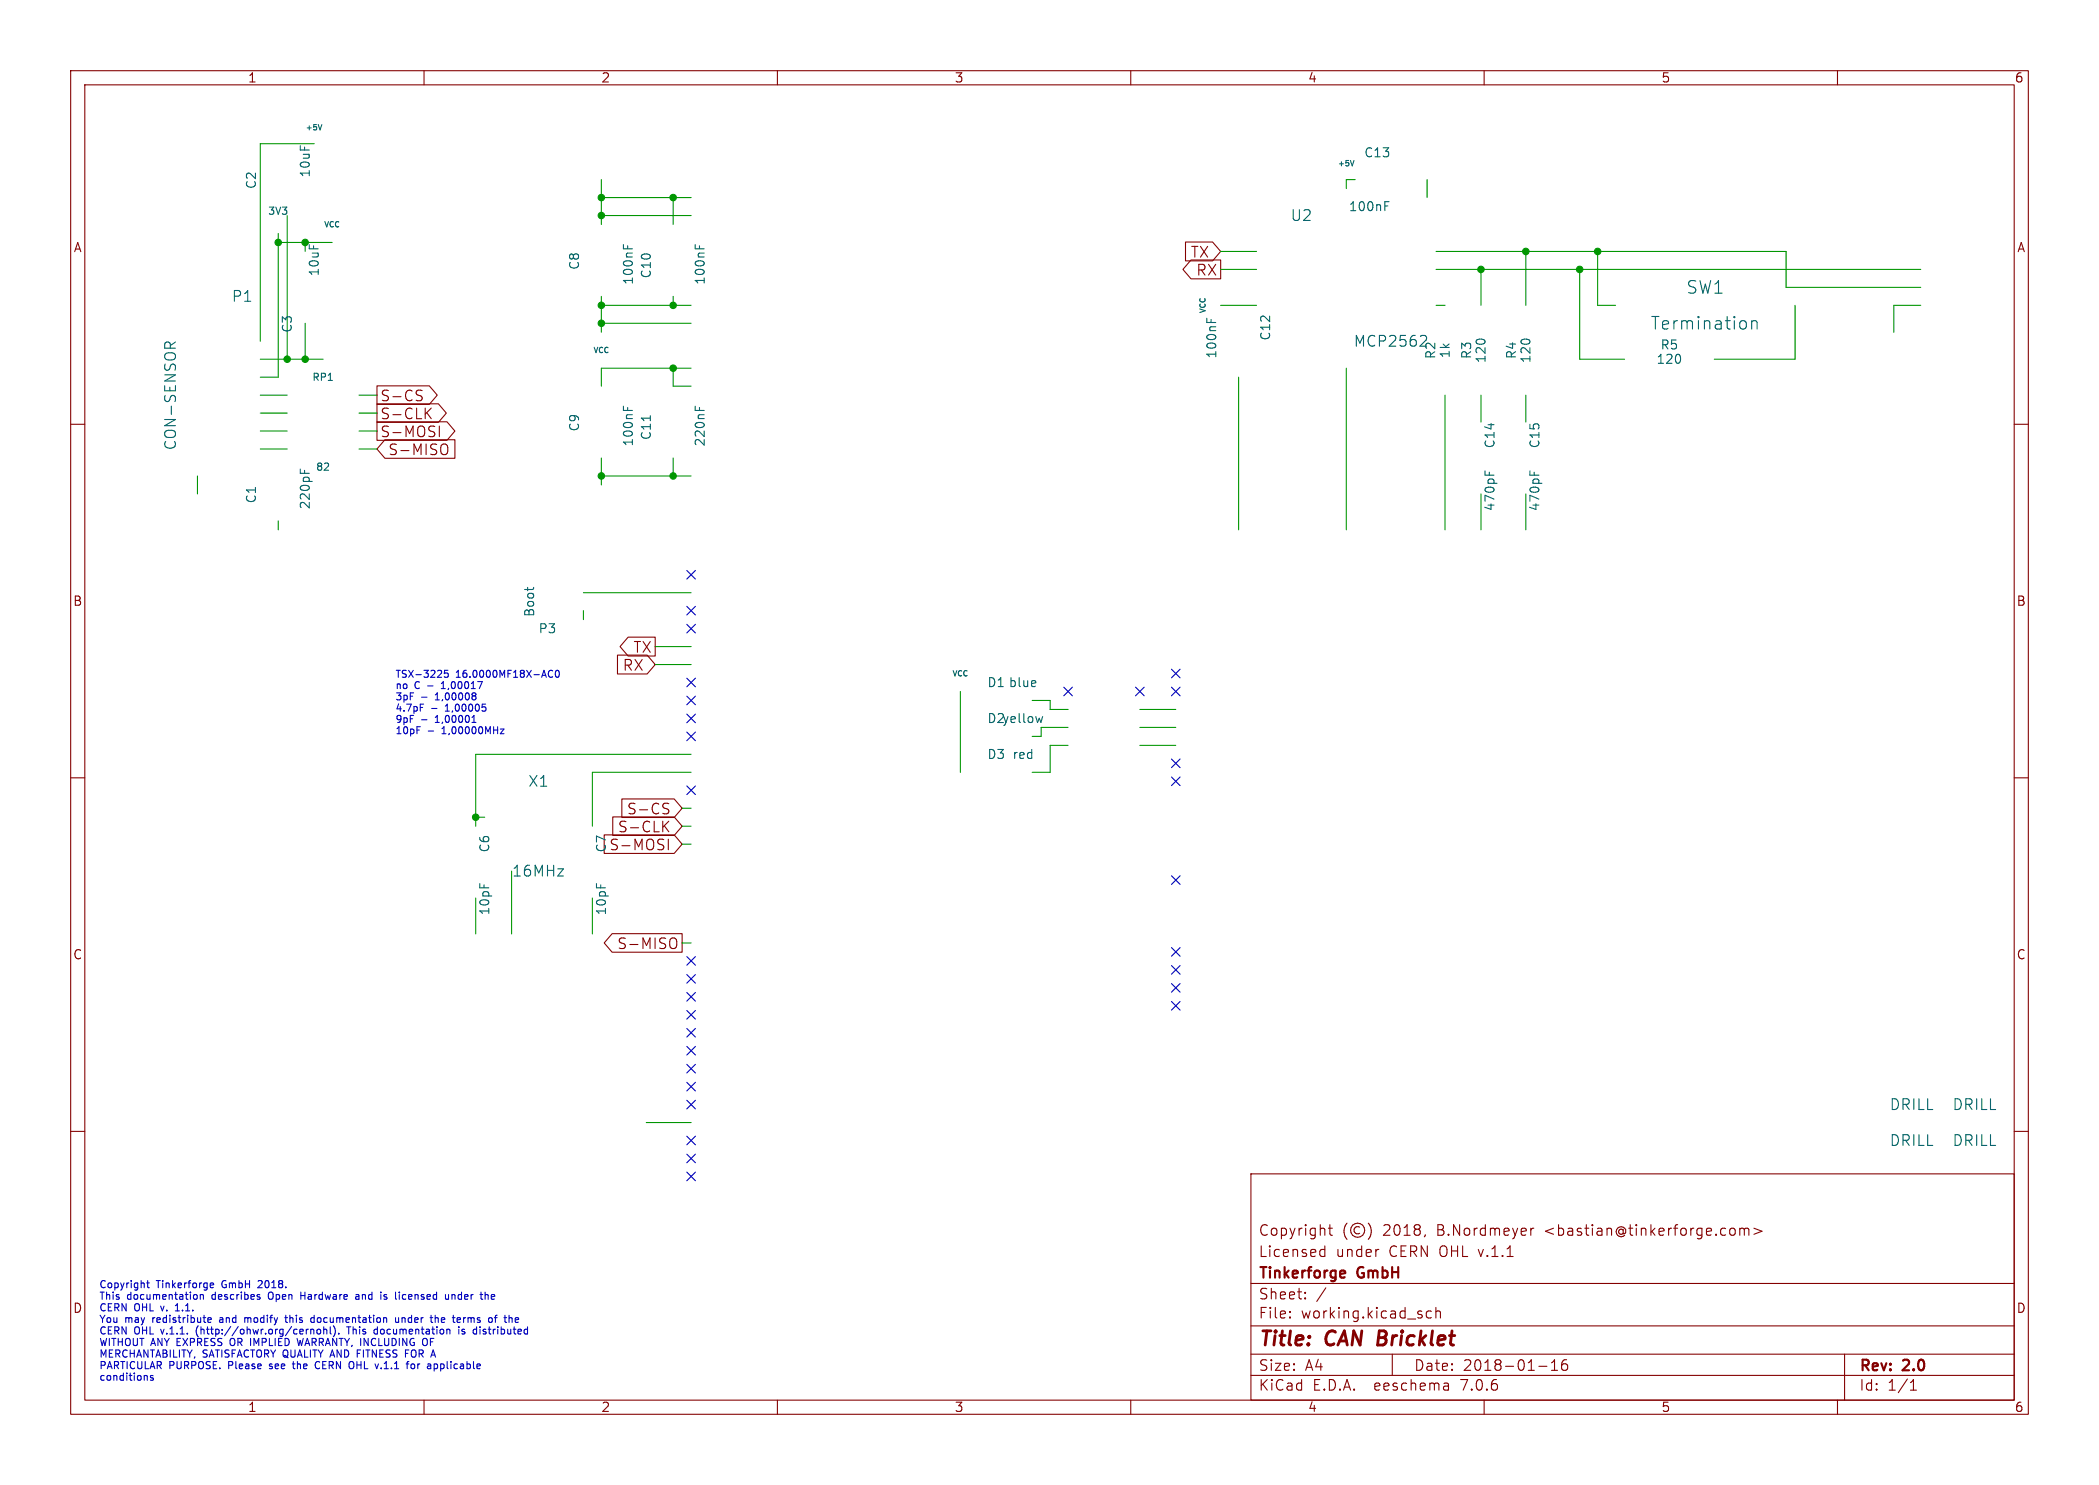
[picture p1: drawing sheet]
<svg xmlns="http://www.w3.org/2000/svg" width="297mm" height="210mm" viewBox="0 0 297 210" stroke-linecap="round" stroke-linejoin="round" font-family="sans-serif">
<g fill="none" stroke="#840000" stroke-width=".15">
<path d="M10 10h277v190h-277zM12 12h273v186h-273zM60 10v2M110 10v2M160 10v2M210 10v2M260 10v2M167.7 34.2h3.9l1.1 1.4-1.1 1.3h-3.9zM168.5 36.8h4.2v2.6h-4.2l-1.1-1.3zM10 60h2M53.3 59.6h9.9l1.2 1.4-1.2 1.3h-9.9zM53.3 54.6h7.4l1.2 1.3-1.2 1.3h-7.4z"/>
<path d="M53.3 57.1h8.7l1.2 1.3-1.2 1.3h-8.7zM59.2 55.9a.55 .55 0 0 1 .5 .3l-.1 .4-.5 .1M59.2 55.2h.5M60.4 58.4l.6 .8M61 57.7l-.8 .9M285 60h2M54.5 62.2h9.9v2.6h-9.9l-1.2-1.3zM62.2 60.3v1.5M62.7 62.8a.5 .5 0 0 1 .7 .5v.5a.5 .5 0 0 1-.7 .5M87.4 92.6h4.2l1.1 1.4-1.1 1.3h-4.2zM88.9 90.1h3.8v2.7h-3.8l-1.2-1.4zM10 110h2"/>
<path d="M85.5 118.1h9.9l1.1 1.3-1.1 1.3h-9.9zM86.7 115.5h8.7l1.1 1.3-1.1 1.4h-8.7zM88 113h7.4l1.1 1.3-1.1 1.3h-7.4zM94 116.8l.6 .8M94.1 114.3a.55 .55 0 0 1 .5 .4l-.1 .3-.5 .1M94.1 113.6l.5 .1M94.6 118.7v1.5M94.6 116.1l-.8 .9M285 110h2M86.6 132h9.9v2.7h-9.9l-1.1-1.3zM95.1 132.6a.5 .5 0 0 1 .7 .5v.5a.5 .5 0 0 1-.7 .5M10 160h2"/>
<path d="M285 160h2M177 166h108v32h-108zM186.9 177.6l.1 .1 .5-.1M186.9 176.8l.1-.1 .5 .1M187.5 176.2v1.5M188 173.7h.5M188.2 173.2v1.3v.1l.3 .1M190.6 173a1.72 1.72 0 0 0 0 2.3M192.4 173.6a.52 .52 0 0 0-.8 .4 .52 .52 0 0 0 .8 .4M193.6 173a1.72 1.72 0 0 1 0 2.3M195 176.7h.1M201.7 174.6l-.2 .3"/>
<path d="M216.6 173.7v1M217 173.7l-.3 .1-.1 .2M245 173.7a.41 .41 0 0 1 .5 .3v.4a.41 .41 0 0 1-.5 .3M246.2 173.8a.37 .37 0 0 1 .6 .1M246.2 173.7v1M246.8 173.9l.2-.2 .4 .1 .1 .9M246.8 173.9v.8M248.2 173.7l1.1 .4-1.1 .5M60 198v2M110 198v2M160 198v2M177 194.5h108"/>
<path d="M177 191.5h108M177 187.5h108M177 181.5h108M182.5 186.3h.1l-.1 .1M182.5 186.3v.1M182.5 185.5v.1M182.5 185.5h.1l-.1 .1M184.7 183.6v.1M184.7 183.6h-.1l.1 .1M184.7 182.8v.1M184.7 182.8h-.1l.1 .1M187.6 182.1l-1.3 2"/>
<path d="M197 191.5v3M202.5 185.5l-.4-.1-.3 .3v.4l.2 .2 .1 .1 .4-.1M203.2 185.5a.37 .37 0 0 1 .6 .1v.8M203.2 184.9v1.5M204.9 195.7l.1 .9M205 196.5l-.2 .1M205 196h-.2M210 198v2M217.7 193.2h1.2M219.5 193.8h.9M219.5 192.7l.5-.4v1.5M221.7 192.3a.59 .59 0 0 0-.7 .6v.6l.1 .2 .4 .1 .2-.1 .1-.5-.1-.3h-.5l-.2 .3"/>
<path d="M260 198v2M261 191.5v6.5M270.3 196.6h.9M270.3 195.5l.4-.4v1.5"/>
<circle cx="192.1" cy="174" r="1"/>
</g>
<path d="M190.1 179.7l.2 .1v.2l-.7 .2M190.3 180.6l-.2 .1" fill="none" stroke="#840000" stroke-width=".3"/>
<g fill="none" stroke="#0000c2" stroke-width=".15">
<path d="M59.5 99.6h.4M62.4 97.4h.6M62.6 96.5l-.2 .2M63.4 94.8h-.5v.5l.1-.1h.3l.1 .2v.3l-.2 .1-.3-.1M67.3 98.2l-.1 .2 .1 .1v.3l-.1 .2M68.2 99.6h.5M68.6 100l.2 .1v.3l-.2 .2M78.2 94.9a.47 .47 0 0 0-.7 .3 .47 .47 0 0 0 .5 .6l.2-.1M78.7 94.8h.1a.53 .53 0 0 1 .4 .5 .53 .53 0 0 1-.4 .5 .66 .66 0 0 1-.1-1zM59 102.8h.5M66.8 102.2h.5M67.1 101.2v1"/>
<path d="M70.8 103.1h.5l-.5 .7h.5M20.7 194.5l.1 .2v.5M20.7 181.4h.4M20.9 181.1v.9l.2 .1M21.7 194.6l-.3-.1-.1 .2v.1l.4 .1v.2h-.4M24.8 185.4h.6M25 184.5l-.2 .2M27.6 183.1h.2l.1 .2v.4h-.3M27.8 187.9v.7M28.3 183.2l.2-.1h.2l.1 .6M28.3 183.1v.6M29.4 186.7l.5-.1-.1-.2-.2-.1-.2 .2 .1 .5h.3"/>
<path d="M29.7 181.6l.2-.2h.2l.1 .2v.1l-.5 .1M29.7 182l.2 .1h.3M31.1 186.7v.3M32.6 189.4v.7M34.6 186.3v.7M34.9 186.3l-.3 .1M36.6 181.1l-.1 .1M36.7 183.4l.1 .2-.1 .1M36.7 183.1h.1M37.1 181.5l-.6 .6h.6M38 182.9v.7M38.1 193.5l.1 .1"/>
<path d="M38.2 192.9v.3M40.3 186.3h.4M40.4 186v.9l.3 .1M41.4 192.9h.3M41.5 192.5v.9l.2 .2M42 189.3l.3 1 .2-.7 .2 .7M42.6 182.7v1M42.6 183.2h.5M44 186.8l.2 .2h.3M44 188v.7M44 188.1l.1-.1h.3v.7M44.5 186.4l-.3-.1-.2 .2"/>
<path d="M44.5 186v1M44.8 192.6a.5 .5 0 0 0-.2 .6 .5 .5 0 0 0 .6 .3M44.9 188h.3l.2 .2v.3l-.2 .2-.3-.1-.1-.1zM45.8 188.1l.2-.1h.2v.7M45.8 187.6v1.1M46.7 187.6v.9l.2 .2M47.2 187.5a1.19 1.19 0 0 1 0 1.5M47.9 188.6v.1M49.3 187.6v1.1M49.9 192.6a.72 .72 0 0 1 0 .9M50.4 183.1h.3l.1 .6M50.5 191.4h.4"/>
<path d="M50.8 183.3l-.3 .1-.2 .1 .2 .2h.3M53 188.6l.1 .1 .3-.1M53.4 188h-.3l-.1 .1M53.4 187.6v1.1M54.3 183.7h.4M54.7 183.1h-.2l-.2 .1 .1 .2 .3 .1M56 186.3v.7h.3l.1-.1M56.4 186.3v.7M56.5 182.7v.1M56.9 186.3v.7M57 183.1l-.1 .2 .1 .4M57 186.3l-.1 .1"/>
<path d="M57.4 191.4h.3M58.2 192.9h.3l.2 .2v.3l-.2 .2-.3-.1-.1-.1zM60.3 189.3a.72 .72 0 0 1 0 .9M61.4 192.9h.3l.2 .2-.1 .4h-.4M61.6 186.4l.1-.1 .3 .1v.6M61.6 186v1M63 183.1l.1 .6h.2h.2M63.5 183.1v.6M63.5 188l.2 .1v.6M64 183.1v.6M64.3 183.1h-.2l-.1 .1M64.9 187.6v.1"/>
<path d="M64.9 188v.7M65 186.3l.2 .3-.5 .1M65.1 187h-.1M65.4 188.6h.3M65.6 186.3v.7M65.6 186.4v.1M65.7 188h-.2l-.1 .1v.2l.3 .1M67.9 187.6v.1M67.9 188v.7M68.8 183.1l.3 .1v.5M69.6 183.1v.6M70 186.3h.3"/>
<path d="M70 183.3l-.5 .1M70.3 186l-.2 .1v.9M72.9 187h.4M72.9 186.4l.3-.1 .2 .3-.5 .1"/>
</g>
<g fill="none" stroke="#009600" stroke-width=".15">
<path d="M39.4 33v20.3h-2.6M39.4 34.3h7.6M40.6 30.5v20.3M43.2 34.3v1.3M44.4 20.3h-7.6v28M85.1 27.9h12.7M85.1 25.4v6.4M85.1 30.5h12.7M95.2 27.9v3.9M172.7 35.6h5.1M172.7 38.1h5.1M191.8 25.4h-1.3v1.3"/>
<path d="M201.9 25.4v2.5M203.2 35.6h49.5v5h19.1M203.2 38.1h68.6M209.5 38.1v5.1M215.9 35.6v7.6M223.5 38.1v12.7h6.4M226.1 35.6v7.6h2.5M36.8 55.9h3.8M36.8 58.4h3.8M36.8 50.8h8.9M43.2 45.7v5.1M50.8 55.9h2.5"/>
<path d="M50.8 58.4h2.5M85.1 43.2h12.7M85.1 41.9v5.1M85.1 45.7h12.7M95.2 41.9v1.3M95.2 52.1v2.5h2.6M97.8 52.1h-12.7v2.5M172.7 43.2h5.1M175.3 53.3v21.6M190.5 52.1v22.8M203.2 43.2h1.3M204.5 55.9v19"/>
<path d="M209.5 55.9v3.8M215.9 55.9v3.8M254 43.2v7.6h-11.4M271.8 43.2h-3.8v3.8M27.9 67.3v2.6M36.8 61h3.8M36.8 63.5h3.8M39.4 73.7v1.2M50.8 61h2.5M50.8 63.5h2.5M85.1 64.8v3.8M85.1 67.3h12.7"/>
<path d="M95.2 64.8v2.5M209.5 69.9v5M215.9 69.9v5M82.5 83.8h15.3M82.5 86.4v1.2M92.7 91.4h5.1M92.7 94h5.1M135.9 97.8v11.4M146 99.1h2.6v1.2h2.5M67.3 115.6h1.3M96.5 116.8h1.3M96.5 119.4h1.3"/>
<path d="M96.5 114.3h1.3M97.8 106.7h-30.5v10.1M97.8 109.2h-14v7.6M151.1 102.9h-3.8v1.2h-1.3M151.1 105.4h-2.5v3.8h-2.6M161.3 102.9h5.1M161.3 105.4h5.1M161.3 100.3h5.1M67.3 127v5.1M72.4 123.2v8.9M83.8 127v5.1M96.5 133.4h1.3"/>
<path d="M91.4 158.8h6.4"/>
</g>
<g fill="none" stroke="#000084" stroke-width=".15">
<path d="M97.2 95.9l1.2 1.2M97.2 98.5l1.2 1.2M97.2 80.7l1.2 1.2M97.2 85.8l1.2 1.2M97.2 88.3l1.2 1.2M98.4 95.9l-1.2 1.2M98.4 98.5l-1.2 1.2M98.4 80.7l-1.2 1.2M98.4 85.8l-1.2 1.2M98.4 88.3l-1.2 1.2M150.5 97.2l1.2 1.2M151.7 97.2l-1.2 1.2"/>
<path d="M160.7 97.2l1.2 1.2M161.9 97.2l-1.2 1.2M165.8 94.6l1.2 1.3M165.8 97.2l1.2 1.2M167 94.6l-1.2 1.3M167 97.2l-1.2 1.2M97.2 111.2l1.2 1.2M97.2 103.5l1.2 1.2M97.2 101l1.2 1.2M98.4 111.2l-1.2 1.2M98.4 103.5l-1.2 1.2M98.4 101l-1.2 1.2"/>
<path d="M165.8 107.3l1.2 1.3M165.8 109.9l1.2 1.2M167 107.3l-1.2 1.3M167 109.9l-1.2 1.2M97.2 137.8l1.2 1.2M97.2 135.3l1.2 1.2M98.4 137.8l-1.2 1.2M98.4 135.3l-1.2 1.2M165.8 134l1.2 1.2M165.8 136.6l1.2 1.2M165.8 139.1l1.2 1.2M165.8 123.9l1.2 1.2"/>
<path d="M167 134l-1.2 1.2M167 136.6l-1.2 1.2M167 139.1l-1.2 1.2M167 123.9l-1.2 1.2M97.2 142.9l1.2 1.2M97.2 145.4l1.2 1.3M97.2 140.4l1.2 1.2M97.2 148l1.2 1.2M97.2 155.6l1.2 1.2M97.2 150.5l1.2 1.2M97.2 153.1l1.2 1.2M98.4 142.9l-1.2 1.2"/>
<path d="M98.4 145.4l-1.2 1.3M98.4 140.4l-1.2 1.2M98.4 148l-1.2 1.2M98.4 150.5l-1.2 1.2M98.4 155.6l-1.2 1.2M98.4 153.1l-1.2 1.2M165.8 141.6l1.2 1.2M167 141.6l-1.2 1.2M97.2 160.7l1.2 1.2M97.2 163.2l1.2 1.2M97.2 165.8l1.2 1.2M98.4 160.7l-1.2 1.2"/>
<path d="M98.4 163.2l-1.2 1.2M98.4 165.8l-1.2 1.2"/>
</g>
<g fill="none" stroke="#006464" stroke-width=".15">
<path d="M45.5 17.6l-.2 .8M88.2 34.6v.6M88.8 34.8v.4M98.4 34.6v.6M99 34.8v.4M191.6 22.7l-.3 .8M196 29.1h.4M196 28.5h.6M23.3 49.2v-.5a.41 .41 0 0 1 .4-.3 .41 .41 0 0 1 .4 .3v.5M24.8 48.4l-.7 .5M88.2 57.4v.6M88.8 57.6v.4"/>
<path d="M92 58.8v.7M98.4 57.4v.6M99 57.6v.4M170.8 45v.6M171.4 45.2v.4M201.2 47.4l.5 .1a.41 .41 0 0 1 .1 .6l-.9 .9h1M247.9 45.3v1.2M247.9 45.5a.44 .44 0 0 1 .7 .1v.9M42.5 66.3v.6M43.1 66.5v.4M210.1 66.6v.6M210.7 66.8v.4"/>
<path d="M216.5 66.6v.6M217.1 66.8v.4M74.7 83.1v.4M75.5 83.1v.1M146.5 96.3l.1 .3-.6 .1M147.5 101.3l-.2 .9-.3-.6"/>
</g>
<g fill="#009600" stroke="#009600" stroke-width=".15">
<circle cx="95.2" cy="43.2" r=".46"/>
<circle cx="95.2" cy="52.1" r=".46"/>
<circle cx="85.1" cy="30.5" r=".46"/>
<circle cx="95.2" cy="67.3" r=".46"/>
<circle cx="85.1" cy="27.9" r=".46"/>
<circle cx="95.2" cy="27.9" r=".46"/>
<circle cx="85.1" cy="43.2" r=".46"/>
<circle cx="39.4" cy="34.3" r=".46"/>
<circle cx="43.2" cy="34.3" r=".46"/>
<circle cx="40.6" cy="50.8" r=".46"/>
<circle cx="43.2" cy="50.8" r=".46"/>
<circle cx="85.1" cy="67.3" r=".46"/>
<circle cx="85.1" cy="45.7" r=".46"/>
<circle cx="67.3" cy="115.6" r=".46"/>
<circle cx="215.9" cy="35.6" r=".46"/>
<circle cx="209.5" cy="38.1" r=".46"/>
<circle cx="223.5" cy="38.1" r=".46"/>
<circle cx="226.1" cy="35.6" r=".46"/>
</g>
<g font-size="2.8" fill="#840000">
<text x="178" y="190.9">Title:</text>
<text x="187.7" y="190.9">CAN Bricklet</text>
</g>
<g font-size="2.5" fill="#006464">
<text x="238.5" y="41.8">SW1</text>
<text x="233.5" y="46.8">Termination</text>
</g>
<g font-size="2.1" fill="#006464">
<text x="182.5" y="31.5">U2</text>
<text x="32.7" y="42.9">P1</text>
<text x="191.5" y="49.3">MCP2562</text>
<text x="25.1" y="63.8" transform="rotate(-90 25.1 63.8)">CON-SENSOR</text>
<text x="74.7" y="111.5">X1</text>
<text x="72.4" y="124.2">16MHz</text>
<text x="267.3" y="157.2">DRILL</text>
<text x="276.2" y="157.2">DRILL</text>
<text x="267.3" y="162.3">DRILL</text>
<text x="276.2" y="162.3">DRILL</text>
</g>
<g font-size="2.1" fill="#840000">
<text x="168.4" y="36.7">TX</text>
<text x="169.2" y="39.2">RX</text>
<text x="53.7" y="57">S-CS</text>
<text x="53.7" y="59.5">S-CLK</text>
<text x="53.7" y="62">S-MOSI</text>
<text x="54.8" y="64.6">S-MISO</text>
<text x="88.1" y="95.1">RX</text>
<text x="89.6" y="92.5">TX</text>
<text x="87.4" y="117.9">S-CLK</text>
<text x="88.7" y="115.4">S-CS</text>
<text x="86.2" y="120.5">S-MOSI</text>
<text x="87.3" y="134.4">S-MISO</text>
<text x="178" y="178">Licensed</text>
<text x="178" y="175">Copyright</text>
<text x="189" y="178">under</text>
<text x="195.7" y="175">2018,</text>
<text x="196.6" y="178">CERN OHL v.1.1</text>
<text x="203.5" y="175">B.Nordmeyer</text>
<text x="218.8" y="175">&lt;bastian@tinkerforge.com&gt;</text>
<text x="178" y="184">Sheet:</text>
<text x="178" y="181.2">Tinkerforge</text>
<text x="192.2" y="181.2">GmbH</text>
<text x="178" y="186.7">File:</text>
<text x="184.1" y="186.7">working.kicad_sch</text>
<text x="178" y="196.9">KiCad</text>
<text x="178" y="194.1">Size:</text>
<text x="184.7" y="194.1">A4</text>
<text x="185.7" y="196.9">E.D.A.</text>
<text x="194.6" y="196.9">eeschema</text>
<text x="200" y="194.1">Date:</text>
<text x="207" y="196.9">7.0.6</text>
<text x="207" y="194.1">2018-01-16</text>
<text x="263" y="194.3">Rev:</text>
<text x="263" y="196.9">Id:</text>
<text x="267.1" y="196.9">1/1</text>
<text x="269.4" y="194.3">2.0</text>
</g>
<g font-size="1.8" fill="#840000">
<text x="35" y="11.9">1</text>
<text x="85" y="11.9">2</text>
<text x="135" y="11.9">3</text>
<text x="185" y="11.9">4</text>
<text x="235" y="11.9">5</text>
<text x="285" y="11.9">6</text>
<text x="10.3" y="35.9">A</text>
<text x="285.3" y="35.9">A</text>
<text x="10.3" y="85.9">B</text>
<text x="285.3" y="85.9">B</text>
<text x="10.3" y="135.9">C</text>
<text x="285.3" y="135.9">C</text>
<text x="10.3" y="185.9">D</text>
<text x="285.3" y="185.9">D</text>
<text x="35" y="199.9">1</text>
<text x="85" y="199.9">2</text>
<text x="135" y="199.9">3</text>
<text x="185" y="199.9">4</text>
<text x="235" y="199.9">5</text>
<text x="285" y="199.9">6</text>
</g>
<g font-size="1.8" fill="#006464">
<text x="192.9" y="22.5">C13</text>
<text x="36.4" y="26.8" transform="rotate(-90 36.4 26.8)">C2</text>
<text x="44" y="25.2" transform="rotate(-90 44 25.2)">10uF</text>
<text x="190.8" y="30.1">100nF</text>
<text x="45.3" y="39.2" transform="rotate(-90 45.3 39.2)">10uF</text>
<text x="82.1" y="38.3" transform="rotate(-90 82.1 38.3)">C8</text>
<text x="89.8" y="40.4" transform="rotate(-90 89.8 40.4)">100nF</text>
<text x="92.3" y="39.5" transform="rotate(-90 92.3 39.5)">C10</text>
<text x="99.9" y="40.4" transform="rotate(-90 99.9 40.4)">100nF</text>
<text x="41.5" y="47.1" transform="rotate(-90 41.5 47.1)">C3</text>
<text x="172.3" y="50.8" transform="rotate(-90 172.3 50.8)">100nF</text>
<text x="179.9" y="48.3" transform="rotate(-90 179.9 48.3)">C12</text>
<text x="203.3" y="50.9" transform="rotate(-90 203.3 50.9)">R2</text>
<text x="205.3" y="50.8" transform="rotate(-90 205.3 50.8)">1k</text>
<text x="208.4" y="50.9" transform="rotate(-90 208.4 50.9)">R3</text>
<text x="210.4" y="51.4" transform="rotate(-90 210.4 51.4)">120</text>
<text x="214.7" y="50.9" transform="rotate(-90 214.7 50.9)">R4</text>
<text x="216.8" y="51.4" transform="rotate(-90 216.8 51.4)">120</text>
<text x="234.3" y="51.7">120</text>
<text x="234.9" y="49.6">R5</text>
<text x="82.1" y="61.1" transform="rotate(-90 82.1 61.1)">C9</text>
<text x="89.8" y="63.2" transform="rotate(-90 89.8 63.2)">100nF</text>
<text x="92.3" y="62.3" transform="rotate(-90 92.3 62.3)">C11</text>
<text x="99.9" y="63.2" transform="rotate(-90 99.9 63.2)">220nF</text>
<text x="211.7" y="63.5" transform="rotate(-90 211.7 63.5)">C14</text>
<text x="218" y="63.5" transform="rotate(-90 218 63.5)">C15</text>
<text x="36.4" y="71.3" transform="rotate(-90 36.4 71.3)">C1</text>
<text x="44" y="72.1" transform="rotate(-90 44 72.1)">220pF</text>
<text x="211.7" y="72.4" transform="rotate(-90 211.7 72.4)">470pF</text>
<text x="218" y="72.4" transform="rotate(-90 218 72.4)">470pF</text>
<text x="75.8" y="87.3" transform="rotate(-90 75.8 87.3)">Boot</text>
<text x="76.1" y="89.8">P3</text>
<text x="139.6" y="97.4">D1 blue</text>
<text x="139.6" y="107.5">D3</text>
<text x="139.6" y="102.5">D2yellow</text>
<text x="143.2" y="107.5">red</text>
<text x="69.4" y="120.6" transform="rotate(-90 69.4 120.6)">C6</text>
<text x="86" y="120.6" transform="rotate(-90 86 120.6)">C7</text>
<text x="69.4" y="129.5" transform="rotate(-90 69.4 129.5)">10pF</text>
<text x="86" y="129.5" transform="rotate(-90 86 129.5)">10pF</text>
</g>
<g font-size="1.4" fill="#006464">
<text x="37.8" y="30.6">3V3</text>
<text x="44.1" y="54.1">RP1</text>
<text x="44.6" y="66.8">82</text>
</g>
<g font-size="1.4" fill="#0000c2">
<text x="55.9" y="95.9">TSX-3225</text>
<text x="64.5" y="95.9">16.0000MF18X-AC0</text>
<text x="55.9" y="97.5">no</text>
<text x="55.9" y="99.1">3pF</text>
<text x="55.9" y="100.7">4.7pF</text>
<text x="58.7" y="97.5">C</text>
<text x="59.6" y="99.1">-</text>
<text x="60.7" y="97.5">-</text>
<text x="61" y="100.7">-</text>
<text x="61.8" y="99.1">1,00008</text>
<text x="62.9" y="97.5">1,00017</text>
<text x="63.2" y="100.7">1,00005</text>
<text x="55.9" y="102.3">9pF</text>
<text x="55.9" y="103.9">10pF</text>
<text x="59.6" y="102.3">-</text>
<text x="60.5" y="103.9">-</text>
<text x="61.8" y="102.3">1,00001</text>
<text x="62.8" y="103.9">1,00000MHz</text>
<text x="14" y="182.2">Copyright</text>
<text x="14" y="183.9">This</text>
<text x="14" y="185.5">CERN</text>
<text x="18" y="183.9">documentation</text>
<text x="19" y="185.5">OHL</text>
<text x="22.2" y="182.2">Tinkerforge</text>
<text x="23" y="185.5">v.</text>
<text x="25.3" y="185.5">1.1.</text>
<text x="30.2" y="183.9">describes</text>
<text x="31.6" y="182.2">GmbH</text>
<text x="37" y="182.2">2018.</text>
<text x="38.4" y="183.9">Open</text>
<text x="43.2" y="183.9">Hardware</text>
<text x="51.3" y="183.9">and</text>
<text x="55.1" y="183.9">is</text>
<text x="57.4" y="183.9">licensed</text>
<text x="64.7" y="183.9">under</text>
<text x="70" y="183.9">the</text>
<text x="14" y="187.2">You</text>
<text x="14" y="188.8">CERN</text>
<text x="14" y="190.4">WITHOUT ANY EXPRESS</text>
<text x="17.7" y="187.2">may</text>
<text x="19" y="188.8">OHL</text>
<text x="21.8" y="187.2">redistribute</text>
<text x="23" y="188.8">v.1.1.</text>
<text x="28.2" y="188.8">(http://ohwr.org/cernohl).</text>
<text x="31.5" y="187.2">and</text>
<text x="33" y="190.4">OR IMPLIED</text>
<text x="35.3" y="187.2">modify</text>
<text x="41.4" y="187.2">this</text>
<text x="43.1" y="190.4">WARRANTY, INCLUDING</text>
<text x="45.2" y="187.2">documentation</text>
<text x="49.9" y="188.8">This</text>
<text x="53.9" y="188.8">documentation</text>
<text x="57.4" y="187.2">under</text>
<text x="61.3" y="190.4">OF</text>
<text x="62.7" y="187.2">the</text>
<text x="66.1" y="187.2">terms</text>
<text x="66.1" y="188.8">is</text>
<text x="68.4" y="188.8">distributed</text>
<text x="71.4" y="187.2">of</text>
<text x="14" y="192.1">MERCHANTABILITY,</text>
<text x="14" y="193.7">PARTICULAR</text>
<text x="14" y="195.3">conditions</text>
<text x="23.9" y="193.7">PURPOSE.</text>
<text x="28.7" y="192.1">SATISFACTORY QUALITY AND</text>
<text x="32.5" y="193.7">Please</text>
<text x="38.6" y="193.7">see</text>
<text x="42.2" y="193.7">the</text>
<text x="45.6" y="193.7">CERN</text>
<text x="50.6" y="193.7">OHL</text>
<text x="51.2" y="192.1">FITNESS</text>
<text x="54.6" y="193.7">v.1.1</text>
<text x="58.3" y="192.1">FOR</text>
<text x="59.3" y="193.7">for</text>
<text x="62.5" y="193.7">applicable</text>
</g>
<g font-size="1.1" fill="#006464">
<text x="43.1" y="18.6">+5V</text>
<text x="189.2" y="23.7">+5V</text>
<text x="45.7" y="32.4">VCC</text>
<text x="170.8" y="44.4" transform="rotate(-90 170.8 44.4)">VCC</text>
<text x="83.8" y="50.1">VCC</text>
<text x="134.6" y="95.9">VCC</text>
</g>
</svg>
